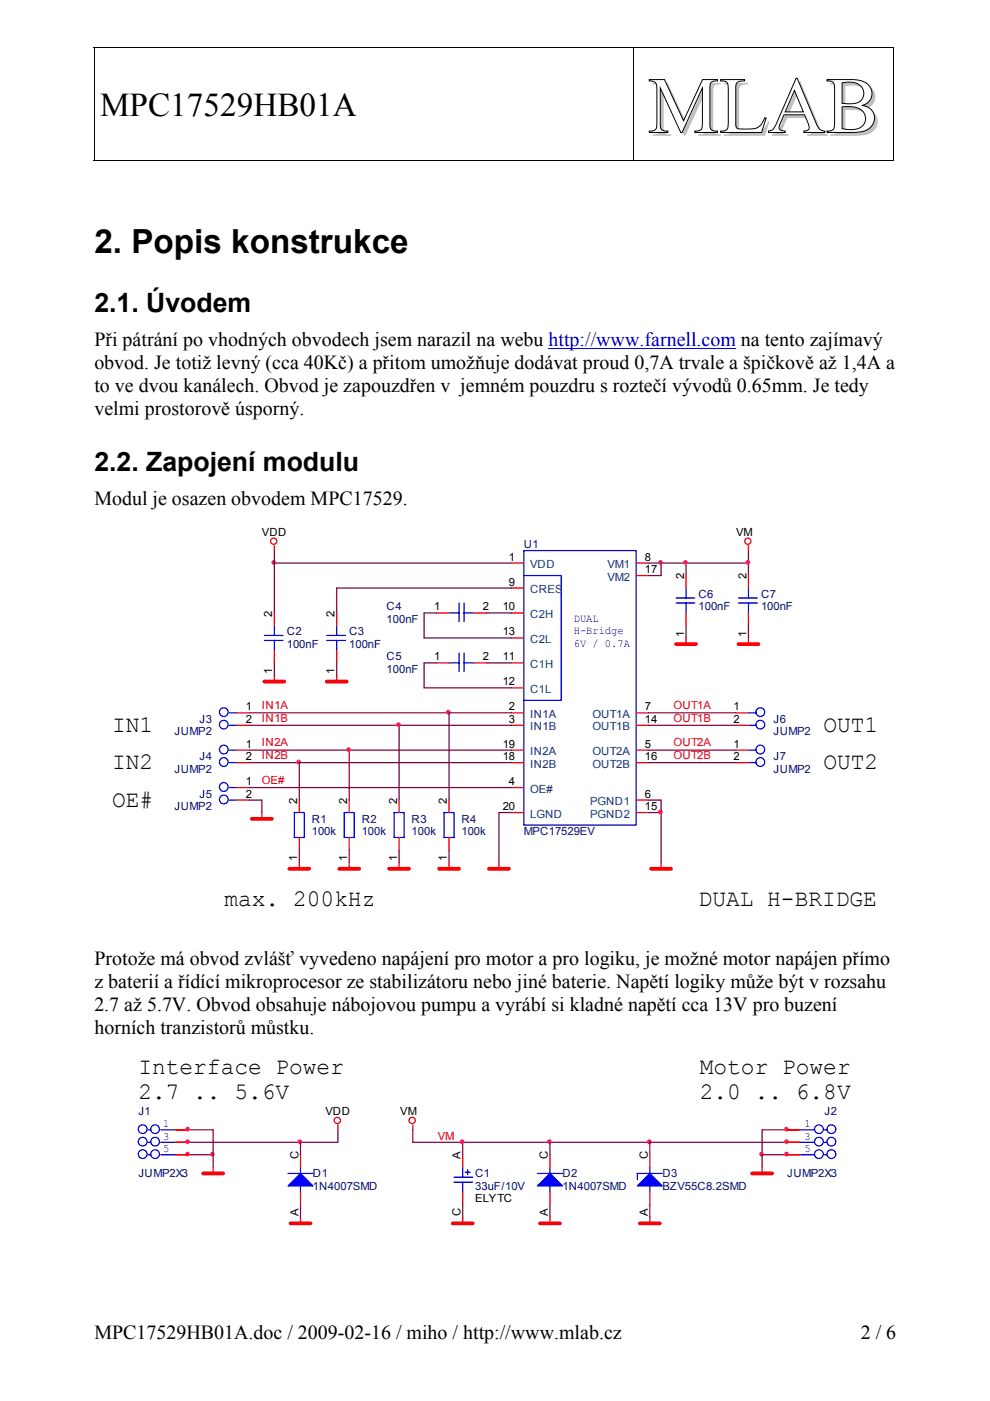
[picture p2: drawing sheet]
<svg xmlns="http://www.w3.org/2000/svg" width="210mm" height="297mm" viewBox="0 0 210 297" stroke-linecap="round" stroke-linejoin="round" font-family="sans-serif">
<g fill="#fff" stroke="#000" stroke-width=".21">
<path d="M137.7 16.9h3.2l4 8.7 4-8.7h3.2v.3a1.17 1.17 0 0 0-1.6 1.2v8.2a1.16 1.16 0 0 0 1.6 1.2v.3h-4.8v-.3a1.29 1.29 0 0 0 1.3-.3 1.29 1.29 0 0 0 .3-1.4v-7.5l-4.3 9.5h-.3l-4.3-9.5v8a1.14 1.14 0 0 0 1.6 1.2v.3h-3.9v-.3a1.29 1.29 0 0 0 1.3-.3 1.29 1.29 0 0 0 .3-1.4v-7.3a1.32 1.32 0 0 0-1.6-1.6z" fill-rule="evenodd"/>
<path d="M152.8 16.9h5.1v.3a1.36 1.36 0 0 0-1.9 1.2v8a.77 .77 0 0 0 .8 .9h2.3a2.71 2.71 0 0 0 2.8-1.8l.3-.5h.2l-.9 3.1h-8.7v-.3a1.32 1.32 0 0 0 1.6-1.7v-7.7a1.15 1.15 0 0 0-1.6-1.2z" fill-rule="evenodd"/>
<path d="M168.8 16.6h.2l4 9.3a2.25 2.25 0 0 0 1.9 1.9v.3h-4.5v-.3a.92 .92 0 0 0 1.1-.4 .92 .92 0 0 0-.1-1.1l-.8-2h-4.4l-.7 1.8a.96 .96 0 0 0 .1 1.5l.9 .2v.3h-3.6v-.3a2.38 2.38 0 0 0 1.9-2zM168.4 19.2l-1.9 4.5h3.8z" fill-rule="evenodd"/>
<path d="M175.3 16.9h5.5a4 4 0 0 1 3.9 2 2.59 2.59 0 0 1-1.8 3.5 2.77 2.77 0 0 1 2.5 2.7 2.77 2.77 0 0 1-2.5 2.8l-1.4 .2h-6.2v-.3a1.31 1.31 0 0 0 1.4-.4 1.31 1.31 0 0 0 .3-1.3v-7.2a1.3 1.3 0 0 0-.3-1.4 1.3 1.3 0 0 0-1.4-.3zM178.5 17.6v4.3a5.6 5.6 0 0 0 3.9-.5 2.31 2.31 0 0 0 .5-2.5 2.31 2.31 0 0 0-2.2-1.4l-1.1-.1zM178.5 22.7v4.6a4.3 4.3 0 0 0 4.6-.8 2.42 2.42 0 0 0-2-3.8z" fill-rule="evenodd"/>
</g>
<path d="M19.9 10h.2v.2h-.2zM189.4 10h.2v.2h-.2zM189.4 33.9h.2v.2h-.2z" fill="#000"/>
<path d="M19.9 10.1h169.7M20 10.2v23.9M134.3 10.2v23.9M189.5 10.2v23.9M19.9 34h114.3M134.4 34h55" fill="none" stroke="#000" stroke-width=".21"/>
<path d="M116.3 73.9h39.7" fill="none" stroke="#00f" stroke-width=".21"/>
<g fill="none" stroke="#00f" stroke-width=".26">
<path d="M111.1 116.7h23.8v58.2h-23.8zM56 135.8h4M56 134.7h4M58.2 132.6v2.1M58.2 135.8v2.1M69.3 135.8h3.9M69.3 134.7h3.9M71.4 132.6v2.1M71.4 135.8v2.1M95.2 130h2.1M97.3 127.8v4M97.3 138.4v4"/>
<path d="M98.4 130h2.1M98.4 127.8v4M98.4 138.4v4M111.1 122h7.9v26.5h-7.9M143.3 127.8h4M143.3 126.8h4M145.5 124.7v2.1M145.5 127.8v2.2M156.6 127.8h3.9M156.6 126.8h3.9M158.7 124.7v2.1M158.7 127.8v2.2"/>
<path d="M48.6 159h1.6M48.6 151.1h1.6M48.6 153.8h1.6M95.2 140.5h2.1M98.4 140.5h2.1M158.7 159h1.6M158.7 151.1h1.6M158.7 153.8h1.6M48.6 167h1.6M48.6 169.6h1.6M48.6 161.7h1.6M62.4 172.3h2.1v5.3h-2.1z"/>
<path d="M73 172.3h2.1v5.3h-2.1zM83.6 172.3h2.1v5.3h-2.1zM94.1 172.3h2.2v5.3h-2.2zM158.7 161.7h1.6M31.4 239.5h.6M34.1 239.5h3.2M169.5 239.5h3.2M174.8 239.5h.5M31.4 242.2h.6M31.4 244.8h.6M34.1 242.2h3.2M34.1 244.8h3.2"/>
<path d="M61.1 248.8h5.3M63.7 247.5v1.3M63.7 251.4v1.4M96.2 249.6h4M96.2 250.7h4M98.1 247.5v2.1M98.1 250.7v2.1M98.6 248.5h1.1M99.2 248v1.1M114 248.8h5.3M116.6 247.5v1.3M116.6 251.4v1.4"/>
<path d="M137.8 247.5v1.3M137.8 251.4v1.4M140.4 248.8h-5.3v1.3M169.5 242.2h3.2M169.5 244.8h3.2M174.8 242.2h.5M174.8 244.8h.5"/>
<circle cx="47.4" cy="158.9" r=".92"/>
<circle cx="47.4" cy="151" r=".92"/>
<circle cx="47.4" cy="153.6" r=".92"/>
<circle cx="161.2" cy="158.9" r=".93"/>
<circle cx="161.2" cy="151" r=".93"/>
<circle cx="161.2" cy="153.6" r=".93"/>
<circle cx="47.4" cy="166.9" r=".92"/>
<circle cx="47.4" cy="161.6" r=".92"/>
<circle cx="47.4" cy="169.5" r=".92"/>
<circle cx="161.2" cy="161.6" r=".93"/>
<circle cx="30.3" cy="239.4" r=".93"/>
<circle cx="32.9" cy="239.4" r=".92"/>
<circle cx="173.6" cy="239.4" r=".93"/>
<circle cx="176.3" cy="239.4" r=".93"/>
<circle cx="30.3" cy="242.1" r=".93"/>
<circle cx="30.3" cy="244.7" r=".93"/>
<circle cx="32.9" cy="242.1" r=".92"/>
<circle cx="32.9" cy="244.7" r=".92"/>
<circle cx="173.6" cy="242.1" r=".93"/>
<circle cx="173.6" cy="244.7" r=".93"/>
<circle cx="176.3" cy="242.1" r=".93"/>
<circle cx="176.3" cy="244.7" r=".93"/>
</g>
<g fill="none" stroke="#f00" stroke-width=".26">
<path d="M58.2 115.7v1M108.4 119.4h2.7M134.9 119.4h2.6M158.7 115.7v1M58.2 130v2.6M58.2 137.9v2.6M71.4 130v2.6M71.4 137.9v2.6M92.6 130h2.6M100.5 130h2.6M108.4 135.3h2.7M108.4 124.7h2.7"/>
<path d="M108.4 130h2.7M134.9 122h2.6M145.5 122v2.7M145.5 130v2.6M145.5 135.3v1.3M158.7 122v2.7M158.7 130v2.6M158.7 135.3v1.3M50.2 159h2.7M50.2 153.8h2.7M50.2 151.1h2.7M58.2 143.2v1.3"/>
<path d="M71.4 143.2v1.3M92.6 140.5h2.6M100.5 140.5h2.6M108.4 140.5h2.7M108.4 145.8h2.7M108.4 159h2.7M108.4 153.8h2.7M108.4 151.1h2.7M134.9 159h2.6M134.9 153.8h2.6M134.9 151.1h2.6M156 159h2.7"/>
<path d="M156 153.8h2.7M156 151.1h2.7M50.2 167h2.7M50.2 169.6h2.7M50.2 161.7h2.7M55.5 172.3v1.3M63.5 169.6v2.7M63.5 177.6v2.6M74 169.6v2.7M74 177.6v2.6M84.6 169.6v2.7M84.6 177.6v2.6"/>
<path d="M95.2 169.6v2.7M95.2 177.6v2.6M108.4 167h2.7M108.4 161.7h2.7M108.4 172.3h2.7M134.9 169.6h2.6M134.9 161.7h2.6M134.9 172.3h2.6M156 161.7h2.7M63.5 182.9v1.3M74 182.9v1.3M84.6 182.9v1.3"/>
<path d="M95.2 182.9v1.3M105.8 182.9v1.3M140.2 182.9v1.3M37.3 239.5h2.6M71.6 238.5v1M87.5 238.5v1M166.9 239.5h2.6M37.3 242.2h2.6M37.3 244.8h2.6M45.2 247.5v1.3M63.7 244.8v2.7M63.7 252.8v2.6"/>
<path d="M63.7 258.1v1.3M98.1 244.8v2.7M98.1 252.8v2.6M98.1 258.1v1.3M116.6 244.8v2.7M116.6 252.8v2.6M116.6 258.1v1.3M137.8 244.8v2.7M137.8 252.8v2.6M137.8 258.1v1.3M161.6 247.5v1.3M166.9 242.2h2.6"/>
<path d="M166.9 244.8h2.6"/>
<circle cx="58" cy="114.7" r=".66"/>
<circle cx="158.6" cy="114.7" r=".66"/>
<circle cx="71.5" cy="237.6" r=".66"/>
<circle cx="87.4" cy="237.6" r=".66"/>
</g>
<g fill="none" stroke="#800040" stroke-width=".26">
<path d="M58.2 119.4h50.2M58.2 116.7v13.3M137.5 119.4h21.2M140.2 119.4v2.6h-2.7M145.5 119.4v2.6M158.7 116.7v5.3M92.6 130h-2.7v5.3h18.5M103.1 130h5.3M108.4 124.7h-37v5.3M145.5 132.6v2.7M158.7 132.6v2.7M52.9 159h55.5"/>
<path d="M52.9 153.8h55.5M52.9 151.1h55.5M58.2 140.5v2.7M71.4 140.5v2.7M74 159v10.6M84.6 153.8v15.8M92.6 140.5h-2.7v5.3h18.5M95.2 151.1v18.5M103.1 140.5h5.3M137.5 159h18.5M137.5 153.8h18.5M137.5 151.1h18.5"/>
<path d="M52.9 167h55.5M52.9 169.6h2.6v2.7M52.9 161.7h55.5M63.5 161.7v7.9M108.4 172.3h-2.6v10.6M137.5 169.6h2.7v13.3M137.5 161.7h18.5M137.5 172.3h2.7M63.5 180.2v2.7M74 180.2v2.7M84.6 180.2v2.7M95.2 180.2v2.7"/>
<path d="M39.9 239.5h5.3v8M71.6 239.5v2.7h-31.7M87.5 239.5v2.7h79.4M166.9 239.5h-5.3v8M39.9 244.8h5.3M63.7 242.2v2.6M63.7 255.4v2.7M98.1 242.2v2.6M98.1 255.4v2.7M116.6 242.2v2.6M116.6 255.4v2.7M137.8 242.2v2.6"/>
<path d="M137.8 255.4v2.7M161.6 244.8h5.3"/>
</g>
<g fill="#f0f" stroke="#f0f" stroke-width=".26">
<circle cx="58" cy="119.2" r=".39"/>
<circle cx="95.1" cy="151" r=".39"/>
<circle cx="140" cy="119.2" r=".4"/>
<circle cx="84.5" cy="153.6" r=".39"/>
<circle cx="73.9" cy="158.9" r=".4"/>
<circle cx="63.3" cy="161.6" r=".4"/>
<circle cx="140" cy="172.1" r=".4"/>
<circle cx="145.3" cy="119.2" r=".4"/>
<circle cx="158.6" cy="119.2" r=".4"/>
<circle cx="166.8" cy="239.4" r=".4"/>
<circle cx="39.8" cy="244.7" r=".39"/>
<circle cx="45.1" cy="244.7" r=".39"/>
<circle cx="137.7" cy="242.1" r=".4"/>
<circle cx="161.5" cy="244.7" r=".4"/>
<circle cx="166.8" cy="244.7" r=".4"/>
<circle cx="166.8" cy="242.1" r=".4"/>
<circle cx="116.5" cy="242.1" r=".4"/>
<circle cx="39.8" cy="239.4" r=".39"/>
<circle cx="98" cy="242.1" r=".39"/>
<circle cx="39.8" cy="242.1" r=".39"/>
<circle cx="63.6" cy="242.1" r=".39"/>
</g>
<g fill="none" stroke="#f00" stroke-width=".79">
<path d="M143.3 136.6h4.3M156.6 136.6h4.2M56 144.5h4.3M69.3 144.5h4.2M53.4 173.6h4.2M61.3 184.2h4.3M71.9 184.2h4.3M82.5 184.2h4.2M93.1 184.2h4.2M103.7 184.2h4.2M138 184.2h4.3M43.1 248.8h4.2"/>
<path d="M61.6 259.4h4.2M96 259.4h4.2M114.5 259.4h4.2M135.7 259.4h4.2M159.5 248.8h4.2"/>
</g>
<g fill="#00f" stroke="#00f" stroke-width=".26">
<path d="M114 251.4l2.6-2.6 2.7 2.6z" fill-rule="evenodd"/>
<path d="M61.1 251.4l2.6-2.6 2.7 2.6z" fill-rule="evenodd"/>
<path d="M135.1 251.4l2.7-2.6 2.6 2.6z" fill-rule="evenodd"/>
</g>
<text font-size="16.9" fill="#c0c0c0" x="138.1" y="28.8">MLAB</text>
<g font-size="7">
<text x="21.2" y="24.6">MPC17529HB01A</text>
<text x="20" y="53.7">2. Popis konstrukce</text>
</g>
<g font-size="5.7">
<text x="20" y="66.1">2.1. Úvodem</text>
<text x="20" y="99.8">2.2. Zapojení modulu</text>
</g>
<g font-size="5">
<text x="23.8" y="155.1">IN1</text>
<text x="174.6" y="155.1">OUT1</text>
<text x="23.8" y="163.1">IN2</text>
<text x="174.6" y="163.1">OUT2</text>
<text x="23.8" y="171">OE#</text>
<text x="47.6" y="192.2">max. 200kHz</text>
<text x="148.1" y="192.2">DUAL H-BRIDGE</text>
<text x="29.3" y="227.7">Interface Power</text>
<text x="148.4" y="227.7">Motor Power</text>
<text x="29.3" y="233">2.7 .. 5.6V</text>
<text x="148.4" y="233">2.0 .. 6.8V</text>
</g>
<g font-size="4.2">
<text x="20" y="73.3">Při pátrání po vhodných obvodech jsem narazil na webu http://www.farnell.com na tento zajímavý</text>
<text x="20" y="78.2">obvod. Je totiž levný (cca 40Kč) a přitom umožňuje dodávat proud 0,7A trvale a špičkově až 1,4A a</text>
<text x="20" y="83.1">to ve dvou kanálech. Obvod je zapouzdřen v jemném pouzdru s roztečí vývodů 0.65mm. Je tedy</text>
<text x="20" y="87.9">velmi prostorově úsporný.</text>
<text x="20" y="107">Modul je osazen obvodem MPC17529.</text>
<text x="20" y="204.7">Protože má obvod zvlášť vyvedeno napájení pro motor a pro logiku, je možné motor napájen přímo</text>
<text x="20" y="209.5">z baterií a řídící mikroprocesor ze stabilizátoru nebo jiné baterie. Napětí logiky může být v rozsahu</text>
<text x="20" y="214.4">2.7 až 5.7V. Obvod obsahuje nábojovou pumpu a vyrábí si kladné napětí cca 13V pro buzení</text>
<text x="20" y="219.3">horních tranzistorů můstku.</text>
<text x="20" y="283.9">MPC17529HB01A.doc / 2009-02-16 / miho / http://www.mlab.cz</text>
<text x="182.5" y="283.9">2 / 6</text>
</g>
<g font-size="2.4">
<text x="55.5" y="113.6">VDD</text>
<text x="156.1" y="113.6">VM</text>
<text x="107.9" y="118.9">1</text>
<text x="136.7" y="118.9">8</text>
<text x="107.9" y="124.1">9</text>
<text x="136.7" y="121.5">17</text>
<text x="145" y="122.8" transform="rotate(-90 145 122.8)">2</text>
<text x="158.3" y="122.8" transform="rotate(-90 158.3 122.8)">2</text>
<text x="57.7" y="130.8" transform="rotate(-90 57.7 130.8)">2</text>
<text x="71" y="130.8" transform="rotate(-90 71 130.8)">2</text>
<text x="92" y="129.4">1</text>
<text x="102.4" y="129.4">2</text>
<text x="106.6" y="129.4">10</text>
<text x="106.6" y="134.7">13</text>
<text x="145" y="135" transform="rotate(-90 145 135)">1</text>
<text x="158.3" y="135" transform="rotate(-90 158.3 135)">1</text>
<text x="57.7" y="142.9" transform="rotate(-90 57.7 142.9)">1</text>
<text x="71" y="142.9" transform="rotate(-90 71 142.9)">1</text>
<text x="92" y="140">1</text>
<text x="102.4" y="140">2</text>
<text x="106.6" y="140">11</text>
<text x="106.6" y="145.3">12</text>
<text x="52.1" y="150.6">1</text>
<text x="52.1" y="153.2">2</text>
<text x="107.9" y="153.2">3</text>
<text x="107.9" y="150.6">2</text>
<text x="136.7" y="150.6">7</text>
<text x="136.7" y="153.2">14</text>
<text x="155.5" y="150.6">1</text>
<text x="155.5" y="153.2">2</text>
<text x="52.1" y="158.5">1</text>
<text x="52.1" y="161.2">2</text>
<text x="106.6" y="158.5">19</text>
<text x="106.6" y="161.2">18</text>
<text x="136.7" y="158.5">5</text>
<text x="136.7" y="161.2">16</text>
<text x="155.5" y="158.5">1</text>
<text x="155.5" y="161.2">2</text>
<text x="52.1" y="166.5">1</text>
<text x="107.9" y="166.5">4</text>
<text x="52.1" y="169.1">2</text>
<text x="63" y="170.4" transform="rotate(-90 63 170.4)">2</text>
<text x="73.6" y="170.4" transform="rotate(-90 73.6 170.4)">2</text>
<text x="84.2" y="170.4" transform="rotate(-90 84.2 170.4)">2</text>
<text x="94.8" y="170.4" transform="rotate(-90 94.8 170.4)">2</text>
<text x="106.6" y="171.8">20</text>
<text x="136.7" y="171.8">15</text>
<text x="136.7" y="169.1">6</text>
<text x="63" y="182.6" transform="rotate(-90 63 182.6)">1</text>
<text x="73.6" y="182.6" transform="rotate(-90 73.6 182.6)">1</text>
<text x="84.2" y="182.6" transform="rotate(-90 84.2 182.6)">1</text>
<text x="94.8" y="182.6" transform="rotate(-90 94.8 182.6)">1</text>
<text x="69" y="236.4">VDD</text>
<text x="84.9" y="236.4">VM</text>
<text x="63.3" y="245.6" transform="rotate(-90 63.3 245.6)">C</text>
<text x="97.7" y="245.6" transform="rotate(-90 97.7 245.6)">A</text>
<text x="116.2" y="245.6" transform="rotate(-90 116.2 245.6)">C</text>
<text x="137.4" y="245.6" transform="rotate(-90 137.4 245.6)">C</text>
<text x="63.3" y="257.8" transform="rotate(-90 63.3 257.8)">A</text>
<text x="97.7" y="257.8" transform="rotate(-90 97.7 257.8)">C</text>
<text x="100.8" y="254.9">ELYTC</text>
<text x="116.2" y="257.8" transform="rotate(-90 116.2 257.8)">A</text>
<text x="137.4" y="257.8" transform="rotate(-90 137.4 257.8)">A</text>
</g>
<g font-size="2.4" fill="#000080">
<text x="111.1" y="116.2">U1</text>
<text x="82" y="129.4">C4</text>
<text x="148.1" y="126.8">C6</text>
<text x="148.1" y="129.4">100nF</text>
<text x="161.4" y="126.8">C7</text>
<text x="161.4" y="129.4">100nF</text>
<text x="60.8" y="134.7">C2</text>
<text x="60.8" y="137.4">100nF</text>
<text x="74" y="134.7">C3</text>
<text x="74" y="137.4">100nF</text>
<text x="82" y="132.1">100nF</text>
<text x="82" y="140">C5</text>
<text x="82" y="142.7">100nF</text>
<text x="37" y="155.9">JUMP2</text>
<text x="42.3" y="153.2">J3</text>
<text x="164" y="153.2">J6</text>
<text x="164" y="155.9">JUMP2</text>
<text x="42.3" y="161.2">J4</text>
<text x="164" y="161.2">J7</text>
<text x="37" y="163.8">JUMP2</text>
<text x="164" y="163.8">JUMP2</text>
<text x="37" y="171.8">JUMP2</text>
<text x="42.3" y="169.1">J5</text>
<text x="66.1" y="174.4">R1</text>
<text x="66.1" y="177.1">100k</text>
<text x="76.7" y="174.4">R2</text>
<text x="76.7" y="177.1">100k</text>
<text x="87.3" y="174.4">R3</text>
<text x="87.3" y="177.1">100k</text>
<text x="97.9" y="174.4">R4</text>
<text x="97.9" y="177.1">100k</text>
<text x="111.1" y="177.1">MPC17529EV</text>
<text x="29.3" y="236.4">J1</text>
<text x="174.8" y="236.4">J2</text>
<text x="29.3" y="249.6">JUMP2X3</text>
<text x="66.4" y="249.6">D1</text>
<text x="100.8" y="249.6">C1</text>
<text x="119.3" y="249.6">D2</text>
<text x="140.4" y="249.6">D3</text>
<text x="166.9" y="249.6">JUMP2X3</text>
<text x="66.4" y="252.2">1N4007SMD</text>
<text x="100.8" y="252.2">33uF/10V</text>
<text x="119.3" y="252.2">1N4007SMD</text>
<text x="140.4" y="252.2">BZV55C8.2SMD</text>
</g>
<g font-size="2.4" fill="#004080">
<text x="112.4" y="120.4">VDD</text>
<text x="112.4" y="125.7">CRES</text>
<text x="128.8" y="120.4">VM1</text>
<text x="128.8" y="123.1">VM2</text>
<text x="112.4" y="131">C2H</text>
<text x="112.4" y="136.3">C2L</text>
<text x="112.4" y="141.6">C1H</text>
<text x="112.4" y="146.9">C1L</text>
<text x="112.4" y="154.8">IN1B</text>
<text x="112.4" y="152.2">IN1A</text>
<text x="125.6" y="152.2">OUT1A</text>
<text x="125.6" y="154.8">OUT1B</text>
<text x="112.4" y="160.1">IN2A</text>
<text x="125.6" y="160.1">OUT2A</text>
<text x="112.4" y="162.8">IN2B</text>
<text x="125.6" y="162.8">OUT2B</text>
<text x="112.4" y="168.1">OE#</text>
<text x="112.4" y="173.4">LGND</text>
<text x="125.1" y="173.4">PGND2</text>
<text x="125.1" y="170.7">PGND1</text>
</g>
<g font-size="2.4" fill="#00f">
<text x="121.7" y="131.8">DUAL</text>
<text x="121.7" y="134.5">H-Bridge</text>
<text x="121.7" y="137.1">6V / 0.7A</text>
<text x="34.6" y="239">1</text>
<text x="170.6" y="239">1</text>
<text x="34.6" y="241.7">3</text>
<text x="34.6" y="244.3">5</text>
<text x="170.6" y="241.7">3</text>
<text x="170.6" y="244.3">5</text>
</g>
<g font-size="2.4" fill="#f00">
<text x="55.5" y="153">IN1B</text>
<text x="55.5" y="150.3">IN1A</text>
<text x="142.8" y="153">OUT1B</text>
<text x="142.8" y="150.3">OUT1A</text>
<text x="55.5" y="160.9">IN2B</text>
<text x="55.5" y="158.3">IN2A</text>
<text x="142.8" y="160.9">OUT2B</text>
<text x="142.8" y="158.3">OUT2A</text>
<text x="55.5" y="166.2">OE#</text>
<text x="92.8" y="241.7">VM</text>
</g>
</svg>
